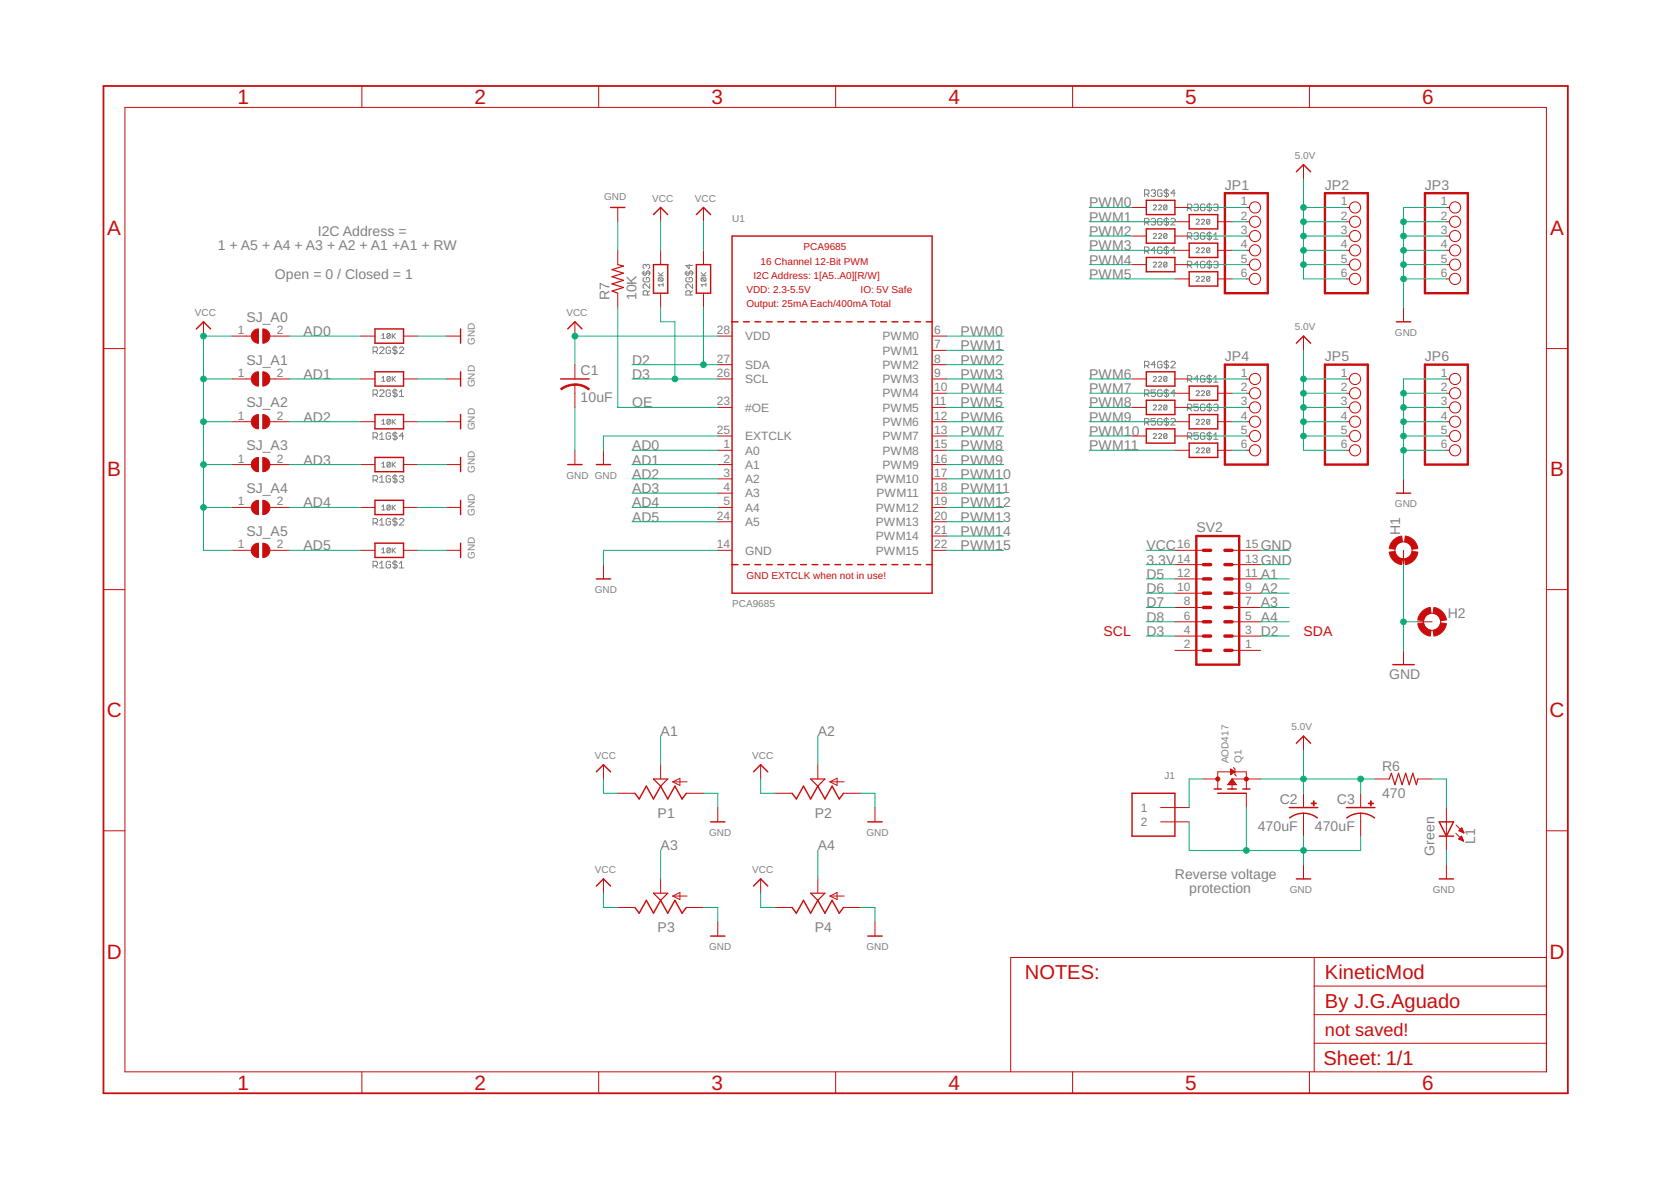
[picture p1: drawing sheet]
<svg xmlns="http://www.w3.org/2000/svg" width="297mm" height="210mm" viewBox="0 0 297 210" stroke-linecap="round" stroke-linejoin="round" font-family="sans-serif">
<g fill="none" stroke="#808080" stroke-width=".18">
<path d="M203.5 34.5h.5l.2-.2v-.4l-.2-.2h-.5v1.2M203.5 39.6h.5l.2-.2v-.4l-.2-.2h-.5v1.2M203.8 39.6l.4 .4M203.8 34.5l.4 .4M204.6 33.9l.2-.2h.4l.2 .2v.2l-.2 .2M204.6 39l.2-.2h.4l.2 .2v.2l-.2 .2M205 36.6l.1-.2h.3l.2 .2v.1l-.6 .6h.6M205 39.4h.2M205 34.3h.2M205.2 39.4l.2 .2-.2 .4h-.4l-.2-.2M205.2 34.3l.2 .2-.2 .4h-.4l-.2-.2M205.9 36.6l.2-.2h.3l.1 .2v.1l-.6 .6h.6"/>
<path d="M206.6 33.9l-.2-.2h-.4l-.2 .2v.8l.2 .2h.4l.2-.2v-.4h-.4M206.6 39l-.2-.2h-.4l-.2 .2v.8l.2 .2h.4l.2-.2v-.4h-.4M207.3 33.5v1.6M207.3 38.6v1.6M207.4 36.6l-.1-.2h-.3l-.1 .2v.5M207.4 36.6v.5l-.1 .2h-.3l-.1-.2M207.4 36.6l-.5 .5M207.7 33.9l-.2-.2h-.3l-.3 .2v.2l.3 .2h.3l.2 .2-.2 .4h-.3l-.3-.2M207.7 39l-.2-.2h-.3l-.3 .2v.2l.3 .2h.3l.2 .2-.2 .4h-.3l-.3-.2M208.1 39l.2-.2h.4l.2 .2v.2l-.8 .8h.8M208.9 34.3h-.8l.6-.6v1.2M211.1 37.1h.5l.3-.2v-.4l-.3-.2h-.5v1.1"/>
<path d="M211.5 37.1l.4 .3M212.2 36.5l.2-.2h.4l.2 .2v.2l-.2 .2M212.6 39.1l.1-.1h.3l.2 .1v.2l-.6 .5h.6M212.6 36.9h.2M212.8 36.9l.2 .2-.2 .3h-.4l-.2-.1M213.6 39.1l.1-.1h.3l.1 .1v.2l-.5 .5h.5M214.2 36.5l-.2-.2h-.4l-.2 .2v.8l.2 .1h.4l.2-.1v-.4h-.4M215 36.1v1.6M215.1 39.1l-.2-.1h-.3l-.1 .1v.6M215.1 39.1v.6l-.2 .1h-.3l-.1-.1M215.1 39.1l-.6 .6M215.3 36.5l-.1-.2h-.4l-.2 .2v.2l.2 .2h.4l.1 .2-.1 .3h-.4l-.2-.1"/>
<path d="M215.8 36.5l.1-.2h.4l.2 .2v.2l-.2 .2M216.1 36.9h.2M216.3 36.9l.2 .2-.2 .3h-.4l-.1-.1M67.9 59.6l.3-.3v.9M69.4 59.4l-.2-.1h-.3l-.1 .1v.6M69.4 59.4v.6l-.2 .2h-.3l-.1-.2M69.4 59.4l-.6 .6M69.7 59.3v.9M69.9 59.7l.4 .5M70.3 59.3l-.6 .6M114.1 48.5h1.6M114.5 48.2l-.2 .1v.4l.2 .2 .4-.2v-.4l.2-.1h.2l.2 .1v.4l-.2 .2"/>
<path d="M114.5 49.3l-.2 .2v.4l.2 .2h.8l.2-.2v-.4l-.2-.2h-.4v.4M114.9 47.2l-.2-.2-.4 .2v.4l.2 .2M114.9 47.2l.2-.2h.2l.2 .2v.4l-.2 .2M114.9 47.2v.2M115.1 52.4v-.5l-.2-.2h-.4l-.2 .2v.5h1.2M115.5 50.5v.8l-.8-.8h-.2l-.2 .2v.4l.2 .2M115.5 51.7l-.4 .3M117 49h.9M117 48.5l.6 .5M117.2 49.4h.5l.2 .1v.3l-.2 .2M117.2 49.4l-.2 .1v.3l.2 .2h.5M117.2 49.4l.5 .6"/>
<path d="M117.9 50.6h-.9l.3 .3M117.9 50.3v.6M117.9 48.5l-.5 .4M121.7 48.5h1.6M122.1 49.3l-.2 .2v.4l.2 .2h.8l.2-.2v-.4l-.2-.2h-.4v.4M122.1 48.2l-.2 .1v.4l.4 .2 .2-.2v-.4l.2-.1h.2l.2 .1v.4l-.2 .2M122.5 47v.8l-.6-.6h1.2M122.7 52.4v-.5l-.2-.2h-.4l-.2 .2v.5h1.2M123.1 50.5v.8l-.8-.8-.4 .2v.4l.2 .2M123.1 51.7l-.4 .3M124.6 49h.9M124.6 48.5l.6 .5"/>
<path d="M124.8 49.4l-.2 .1 .2 .5h.5M124.8 49.4h.5l.2 .1v.3l-.2 .2M124.8 49.4l.5 .6M125.5 50.6h-.9l.3 .3M125.5 50.3v.6M125.5 48.5l-.4 .4M203.5 44.7h.5l.2-.2v-.4l-.2-.2h-.5v1.2M203.8 44.7l.4 .4M205 41.7l.1-.2h.3l.2 .2v.1l-.6 .6h.6M205 46.7l.1-.1h.3l.2 .1v.2l-.6 .6h.6M205.4 44.5h-.8l.6-.6v1.2M205.9 41.7l.2-.2h.3l.1 .2v.1l-.6 .6h.6"/>
<path d="M205.9 46.7l.2-.1h.3l.1 .1v.2l-.6 .6h.6M206.6 44.1l-.2-.2h-.4l-.2 .2v.8l.2 .2h.4l.2-.2v-.4h-.4M207.3 43.7v1.6M207.4 41.7l-.1-.2h-.3l-.1 .2v.5M207.4 46.7l-.1-.1h-.3l-.1 .1v.6M207.4 41.7v.5l-.1 .2h-.3l-.1-.2M207.4 46.7v.6l-.1 .2h-.3l-.1-.2M207.4 46.7l-.5 .6M207.4 41.7l-.5 .5M207.7 44.1l-.2-.2h-.3l-.3 .2v.2l.3 .2h.3l.2 .2-.2 .4h-.3l-.3-.2M208.9 44.5h-.8l.6-.6v1.2M211.1 42.1h.5l.3-.1v-.4l-.3-.2h-.5v1.1"/>
<path d="M211.1 47.2h.5l.3-.2v-.4l-.3-.2h-.5v1.2M211.5 47.2l.4 .4M211.5 42.1l.4 .4M212.2 41.6l.2-.2h.4l.2 .2v.2l-.2 .2M212.6 44.2l.1-.2h.3l.2 .2v.1l-.6 .6h.6M212.6 49.3l.1-.2h.3l.2 .2v.1l-.6 .6h.6M212.6 42h.2M212.8 42l.2 .1-.2 .4h-.4l-.2-.2M213 47h-.8l.6-.6v1.2M213.6 44.2l.1-.2h.3l.1 .2v.1l-.5 .6h.5M213.6 49.3l.1-.2h.3l.1 .2v.1l-.5 .6h.5M214.2 41.6l-.2-.2h-.4l-.2 .2v.7l.2 .2h.4l.2-.2v-.3h-.4"/>
<path d="M214.2 46.6l-.2-.2h-.4l-.2 .2v.8l.2 .2h.4l.2-.2v-.4h-.4M215 41.2v1.5M215 46.2v1.6M215.1 44.2l-.2-.2h-.3l-.1 .2v.6M215.1 49.3l-.2-.2h-.3l-.1 .2v.5M215.1 44.2v.6l-.2 .1h-.3l-.1-.1M215.1 49.3v.5l-.2 .2h-.3l-.1-.2M215.1 49.3l-.6 .5M215.1 44.2l-.6 .6M215.3 41.6l-.1-.2h-.4l-.2 .2v.2l.2 .2h.4l.1 .1-.1 .4h-.4l-.2-.2M215.3 46.6l-.1-.2h-.4l-.2 .2v.2l.2 .2h.4l.1 .2-.1 .4h-.4l-.2-.2M215.8 41.8l.3-.4v1.1"/>
<path d="M215.8 46.6l.1-.2h.4l.2 .2v.2l-.2 .2M215.8 42.5h.7M216.1 47h.2M216.3 47l.2 .2-.2 .4h-.4l-.1-.2M66.3 62.5h.6l.2-.2v-.4l-.2-.2h-.6v1.1M66.3 77.7h.6l.2-.2v-.4l-.2-.2h-.6v1.2M66.3 70.1h.6l.2-.2v-.4l-.2-.2h-.6v1.2M66.7 77.7l.4 .4M66.7 70.1l.4 .4M66.7 62.5l.4 .3M67.5 61.9l.2-.2h.4l.2 .2v.2l-.8 .7h.8M67.5 78.1h.8"/>
<path d="M67.5 69.5l.2-.2h.4l.2 .2v.2l-.8 .8h.8M67.5 77.3l.4-.4v1.2M67.9 67.8h.5M67.9 75.4h.5M67.9 67.2l.3-.3v.9M67.9 74.8l.3-.3v.9M67.9 60.2h.5M69.4 67.1v.5l-.2 .2h-.3l-.1-.2M69.4 67.1l-.2-.2h-.3l-.1 .2v.5M69.4 74.7v.5l-.2 .2h-.3l-.1-.2M69.4 74.7l-.2-.2h-.3l-.1 .2v.5M69.4 74.7l-.6 .5"/>
<path d="M69.4 67.1l-.6 .5M69.4 77.1l-.2-.2h-.3l-.3 .2v.8l.3 .2h.3l.2-.2v-.4h-.4M69.4 69.5l-.2-.2h-.3l-.3 .2v.8l.3 .2h.3l.2-.2v-.4h-.4M69.4 61.9l-.2-.2h-.3l-.3 .2v.8l.3 .1h.3l.2-.1v-.4h-.4M69.7 66.9v.9M69.7 74.5v.9M69.9 75l.4 .4M69.9 67.4l.4 .4M70.2 61.5v1.5M70.2 69.1v1.6M70.2 76.7v1.6M70.3 74.5l-.6 .6"/>
<path d="M70.3 66.9l-.6 .6M70.6 77.1l-.2-.2h-.4l-.2 .2 .2 .4h.4l.2 .2-.2 .4h-.4l-.2-.2M70.6 69.5l-.2-.2h-.4l-.2 .2 .2 .4h.4l.2 .2-.2 .4h-.4l-.2-.2M70.6 61.9l-.2-.2h-.4l-.2 .2 .2 .4h.4l.2 .4-.2 .1h-.4l-.2-.1M71 70.5h.8M71 69.7l.4-.4v1.2M71 61.9l.2-.2h.4l.2 .2v.2l-.8 .7h.8M71.8 77.5h-.8l.6-.6v1.2M203.5 65h.5l.2-.2v-.4l-.2-.2h-.5v1.2M203.5 70.1h.5l.2-.2v-.4l-.2-.2h-.5v1.2M203.5 75.2h.5l.2-.2v-.4l-.2-.2h-.5v1.1M203.8 65l.4 .4"/>
<path d="M203.8 75.2l.4 .3M203.8 70.1l.4 .4M205 77.2l.1-.1h.3l.2 .1v.2l-.6 .5h.6M205 67.1l.1-.2h.3l.2 .2v.1l-.6 .6h.6M205 72.1l.1-.1h.3l.2 .1v.2l-.6 .6h.6M205.4 69.3h-.8v.6l.4-.2h.2l.2 .2v.4l-.2 .2h-.4l-.2-.2M205.4 74.4h-.8v.6l.4-.2h.2l.2 .2v.4l-.2 .1h-.4l-.2-.1M205.4 64.8h-.8l.6-.6v1.2M205.9 77.2l.2-.1h.3l.1 .1v.2l-.6 .5h.6M205.9 67.1l.2-.2h.3l.1 .2v.1l-.6 .6h.6M205.9 72.1l.2-.1h.3l.1 .1v.2l-.6 .6h.6M206.6 74.6l-.2-.2h-.4l-.2 .2v.8l.2 .1h.4l.2-.1v-.4h-.4"/>
<path d="M206.6 64.4l-.2-.2h-.4l-.2 .2v.8l.2 .2h.4l.2-.2v-.4h-.4M206.6 69.5l-.2-.2h-.4l-.2 .2v.8l.2 .2h.4l.2-.2v-.4h-.4M207.3 64v1.6M207.3 69.1v1.6M207.3 74.2v1.5M207.4 77.2l-.5 .6M207.4 67.1v.5l-.1 .2h-.3l-.1-.2M207.4 67.1l-.1-.2h-.3l-.1 .2v.5M207.4 72.1l-.1-.1h-.3l-.1 .1v.6M207.4 77.2l-.1-.1h-.3l-.1 .1v.6M207.4 72.1v.6l-.1 .2h-.3l-.1-.2M207.4 77.2v.6l-.1 .1h-.3l-.1-.1"/>
<path d="M207.4 67.1l-.5 .5M207.4 72.1l-.5 .6M207.7 74.6l-.2-.2h-.3l-.3 .2v.2l.3 .2h.3l.2 .2-.2 .3h-.3l-.3-.1M207.7 64.4l-.2-.2h-.3l-.3 .2 .3 .4h.3l.2 .2-.2 .4h-.3l-.3-.2M207.7 69.5l-.2-.2h-.3l-.3 .2v.2l.3 .2h.3l.2 .2-.2 .4h-.3l-.3-.2M208.1 64.4l.2-.2h.4l.2 .2v.2l-.8 .8h.8M208.1 74.6l.2-.2h.4l.2 .2v.2l-.8 .7h.8M208.9 69.9h-.8l.6-.6v1.2M211.1 67.5h.5l.3-.1v-.4l-.3-.2h-.5v1.1M211.1 72.6h.5l.3-.2v-.4l-.3-.2h-.5v1.2M211.1 77.7h.5l.3-.2v-.4l-.3-.2h-.5v1.2M211.5 67.5l.4 .4"/>
<path d="M211.5 77.7l.4 .4M211.5 72.6l.4 .4M212.6 69.6l.1-.2h.3l.2 .2v.1l-.6 .6h.6M212.6 74.7l.1-.2h.3l.2 .2v.1l-.6 .6h.6M212.6 79.8l.1-.2h.3l.2 .2v.1l-.6 .6h.6M213 76.9h-.8v.6l.4-.2h.2l.2 .2v.4l-.2 .2h-.4l-.2-.2M213 71.8h-.8v.6l.4-.2h.2l.2 .2v.4l-.2 .2h-.4l-.2-.2M213 67.4h-.8l.6-.6v1.1M213.6 69.6l.1-.2h.3l.1 .2v.1l-.5 .6h.5M213.6 74.7l.1-.2h.3l.1 .2v.1l-.5 .6h.5M213.6 79.8l.1-.2h.3l.1 .2v.1l-.5 .6h.5M214.2 67l-.2-.2h-.4l-.2 .2v.7l.2 .2h.4l.2-.2v-.3h-.4"/>
<path d="M214.2 72l-.2-.2h-.4l-.2 .2v.8l.2 .2h.4l.2-.2v-.4h-.4M214.2 77.1l-.2-.2h-.4l-.2 .2v.8l.2 .2h.4l.2-.2v-.4h-.4M215 66.6v1.5M215 71.6v1.6M215 76.7v1.6M215.1 69.6v.6l-.2 .1h-.3l-.1-.1M215.1 69.6l-.2-.2h-.3l-.1 .2v.6M215.1 74.7l-.2-.2h-.3l-.1 .2v.5M215.1 79.8l-.2-.2h-.3l-.1 .2v.5M215.1 74.7v.5l-.2 .2h-.3l-.1-.2M215.1 79.8v.5l-.2 .2h-.3l-.1-.2M215.1 69.6l-.6 .6"/>
<path d="M215.1 79.8l-.6 .5M215.1 74.7l-.6 .5M215.3 67l-.1-.2h-.4l-.2 .2 .2 .4h.4l.1 .1-.1 .4h-.4l-.2-.2M215.3 72l-.1-.2h-.4l-.2 .2v.2l.2 .2h.4l.1 .2-.1 .4h-.4l-.2-.2M215.3 77.1l-.1-.2h-.4l-.2 .2v.2l.2 .2h.4l.1 .2-.1 .4h-.4l-.2-.2M215.8 67.1l.3-.3v1.1M215.8 72l.1-.2h.4l.2 .2-.2 .4M215.8 67.9h.7M215.8 77.3l.3-.4v1.2M215.8 78.1h.7M216.1 72.4h.2M216.3 72.4l.2 .2-.2 .4h-.4l-.1-.2"/>
<path d="M66.3 92.9h.6l.2-.2v-.3l-.2-.2h-.6v1.1M66.3 85.3h.6l.2-.2v-.4l-.2-.2h-.6v1.2M66.7 92.9l.4 .4M66.7 85.3l.4 .4M67.5 84.9l.4-.4v1.2M67.5 92.5l.4-.3v1.1M67.5 93.3h.8M67.5 85.7h.8M67.9 97.7l.3-.3v.9M67.9 82.4l.3-.3v.9M67.9 90l.3-.2v.8M67.9 98.3h.5"/>
<path d="M67.9 90.6h.5M67.9 83h.5M69.4 97.5v.6l-.2 .2h-.3l-.1-.2M69.4 82.3l-.2-.2h-.3l-.1 .2v.6M69.4 89.9l-.2-.1h-.3l-.1 .1v.6M69.4 97.5l-.2-.1h-.3l-.1 .1v.6M69.4 82.3v.6l-.2 .1h-.3l-.1-.1M69.4 89.9v.6l-.2 .1h-.3l-.1-.1M69.4 97.5l-.6 .6M69.4 89.9l-.6 .6M69.4 82.3l-.6 .6M69.4 100l-.2-.2h-.3l-.3 .2v.8l.3 .1h.3l.2-.1v-.4h-.4"/>
<path d="M69.4 84.7l-.2-.2h-.3l-.3 .2v.8l.3 .2h.3l.2-.2v-.4h-.4M69.4 92.4l-.2-.2h-.3l-.3 .2v.7l.3 .2h.3l.2-.2v-.4h-.4M69.7 82.1v.9M69.7 89.8v.8M69.7 97.4v.9M69.9 97.8l.4 .5M69.9 90.2l.4 .4M69.9 82.6l.4 .4M70.2 84.3v1.6M70.2 91.9v1.6M70.2 99.6v1.5M70.3 97.4l-.6 .6"/>
<path d="M70.3 89.8l-.6 .5M70.3 82.1l-.6 .6M70.6 100l-.2-.2h-.4l-.2 .4 .2 .2h.4l.2 .1v.3l-.2 .1h-.4l-.2-.1M70.6 84.7l-.2-.2h-.4l-.2 .2 .2 .4h.4l.2 .2-.2 .4h-.4l-.2-.2M70.6 92.4l-.2-.2h-.4l-.2 .2 .2 .3h.4l.2 .2v.2l-.2 .2h-.4l-.2-.2M71 92.4l.2-.2h.4l.2 .2v.1l-.8 .8h.8M71 84.7l.2-.2h.4l.2 .2v.2l-.2 .2M71.4 85.1h.2M71.6 85.1l.2 .2v.2l-.2 .2h-.4l-.2-.2M66.3 100.5h.6l.2-.1v-.4l-.2-.2h-.6v1.1M66.7 100.5l.4 .4M67.5 100.2l.4-.4v1.1"/>
<path d="M67.5 100.9h.8M71 100.9h.8M71 100.2l.4-.4v1.1"/>
</g>
<g fill="#c90d0c" stroke="#c90d0c" stroke-width=".18">
<path d="M247.5 96.2a2.47 2.47 0 0 1 1.7-.9l.1 1a1.57 1.57 0 0 0-1.3 1.3l-1-.1 .1-.6z" fill-rule="evenodd"/>
<path d="M247 98.1l1-.1a1.51 1.51 0 0 0 1.3 1.3l-.1 1.1a2.52 2.52 0 0 1-2.2-2.3z" fill-rule="evenodd"/>
<path d="M249.7 99.3a1.46 1.46 0 0 0 1.3-1.3l1 .1a2.52 2.52 0 0 1-2.2 2.3z" fill-rule="evenodd"/>
<path d="M249.8 95.3a2.59 2.59 0 0 1 2.2 2.2l-1 .1a1.51 1.51 0 0 0-1.3-1.3z" fill-rule="evenodd"/>
<path d="M254.9 108a2.59 2.59 0 0 1 2.2 2.2l-1 .1a1.57 1.57 0 0 0-1.3-1.3z" fill-rule="evenodd"/>
<path d="M252.6 108.9a2.47 2.47 0 0 1 1.7-.9l.1 1a1.57 1.57 0 0 0-1.4 1.3l-1-.1 .2-.6z" fill-rule="evenodd"/>
<path d="M252 110.8l1-.1a1.57 1.57 0 0 0 1.4 1.3l-.1 1.1a2.59 2.59 0 0 1-2.3-2.3z" fill-rule="evenodd"/>
<path d="M254.8 112a1.57 1.57 0 0 0 1.3-1.3l1 .1a2.59 2.59 0 0 1-2.2 2.3z" fill-rule="evenodd"/>
<path d="M46.7 58.5a1.27 1.27 0 0 1 1.3 1.2 1.27 1.27 0 0 1-1.3 1.3z" fill-rule="evenodd"/>
<path d="M45 58.9a1.09 1.09 0 0 1 1-.4v2.5a1.26 1.26 0 0 1-1.2-.7 1.26 1.26 0 0 1 .2-1.4z" fill-rule="evenodd"/>
<path d="M46.7 66.1a1.27 1.27 0 0 1 1.3 1.3 1.27 1.27 0 0 1-1.3 1.2z" fill-rule="evenodd"/>
<path d="M45 66.5l.5-.4h.5v2.5a1.27 1.27 0 0 1-1.2-.7 1.27 1.27 0 0 1 .2-1.4z" fill-rule="evenodd"/>
<path d="M46.7 73.7a1.27 1.27 0 0 1 1.3 1.3 1.27 1.27 0 0 1-1.3 1.2z" fill-rule="evenodd"/>
<path d="M45 74.1l.5-.3 .5-.1v2.5a1.26 1.26 0 0 1-1.2-.7 1.26 1.26 0 0 1 .2-1.4z" fill-rule="evenodd"/>
<path d="M46.7 81.3a1.27 1.27 0 0 1 1.3 1.3 1.27 1.27 0 0 1-1.3 1.2z" fill-rule="evenodd"/>
<path d="M45 81.7l.5-.3 .5-.1v2.5a1.26 1.26 0 0 1-1.2-.7 1.26 1.26 0 0 1 .2-1.4z" fill-rule="evenodd"/>
<path d="M46.7 88.9a1.27 1.27 0 0 1 1.3 1.3 1.27 1.27 0 0 1-1.3 1.3z" fill-rule="evenodd"/>
<path d="M45 89.3l.5-.3 .5-.1v2.6a1.26 1.26 0 0 1-1.2-.8 1.26 1.26 0 0 1 .2-1.4z" fill-rule="evenodd"/>
<path d="M46.7 96.5a1.27 1.27 0 0 1 1.3 1.3 1.27 1.27 0 0 1-1.3 1.3z" fill-rule="evenodd"/>
<path d="M45 97l.5-.4 .5-.1v2.6a1.26 1.26 0 0 1-1.2-.8 1.26 1.26 0 0 1 .2-1.3z" fill-rule="evenodd"/>
<path d="M102.2 68.2h.3a4.1 4.1 0 0 1 2.3 .9l-.2 .2a3.8 3.8 0 0 0-2.4-.8z" fill-rule="evenodd"/>
<path d="M99.7 69.1l.7-.5 1-.3 .8-.1v.3a3.9 3.9 0 0 0-2.4 .8z" fill-rule="evenodd"/>
<circle cx="221.6" cy="138.5" r=".36"/>
<circle cx="216.5" cy="138.5" r=".36"/>
</g>
<g fill="none" stroke="#c90d0c" stroke-width=".18">
<path d="M22.2 19.1h252.7v171.4h-252.7zM64.3 15.3v3.8M106.4 15.3v3.8M148.5 15.3v3.8M190.7 15.3v3.8M232.8 15.3v3.8M109.8 36.9v2.5M117.4 36.9v2.5M125.1 36.9v2.5M201.2 36.9h2.6M208.9 39.4h2.5M208.9 36.9h2.5"/>
<path d="M216.5 39.4h2.5M221.6 39.4h.5M221.6 36.9h.5M231.7 29.3v2.5M239.3 39.4h.6M239.3 36.9h.6M257.1 39.4h.6M257.1 36.9h.6M36.2 57.2v2.5M41.3 59.7h3.4M48 59.7h3.4M64.1 59.7h2.6"/>
<path d="M71.7 59.7h2.6M79.3 59.7h2.6M102.2 57.2v2.5M109.8 44.5v2.5M109.8 52.1v2.6M117.4 44.5v2.5M117.4 52.1v2.6M125.1 44.5v2.5M125.1 52.1v2.6M127.6 59.7h2.5M165.7 59.7h2.5M201.2 47h2.6"/>
<path d="M201.2 42h2.6M208.9 49.6h2.5M208.9 47h2.5M208.9 44.5h2.5M208.9 42h2.5M216.5 49.6h2.5M216.5 44.5h2.5M221.6 49.6h.5M221.6 47h.5M221.6 44.5h.5M221.6 42h.5M231.7 59.7v2.6"/>
<path d="M239.3 49.6h.6M239.3 47h.6M239.3 44.5h.6M239.3 42h.6M249.5 54.7v2.5M257.1 49.6h.6M257.1 47h.6M257.1 44.5h.6M257.1 42h.6M18.4 62h3.8M41.3 67.4h3.4M41.3 75h3.4"/>
<path d="M48 67.4h3.4M48 75h3.4M64.1 67.4h2.6M64.1 75h2.6M71.7 67.4h2.6M71.7 75h2.6M79.3 67.4h2.6M79.3 75h2.6M102.2 64.8v2.6M102.2 68.4v4M127.6 64.8h2.5M127.6 67.4h2.5"/>
<path d="M127.6 72.4h2.5M127.6 77.5h2.5M165.7 62.3h2.5M165.7 64.8h2.5M165.7 67.4h2.5M165.7 69.9h2.5M165.7 72.4h2.5M165.7 75h2.5M165.7 77.5h2.5M201.2 67.4h2.6M201.2 72.4h2.6M201.2 77.5h2.6"/>
<path d="M208.9 67.4h2.5M208.9 69.9h2.5M208.9 72.4h2.5M208.9 75h2.5M208.9 77.5h2.5M216.5 69.9h2.5M216.5 75h2.5M221.6 67.4h.5M221.6 69.9h.5M221.6 72.4h.5M221.6 75h.5M221.6 77.5h.5"/>
<path d="M239.3 67.4h.6M239.3 69.9h.6M239.3 72.4h.6M239.3 75h.6M239.3 77.5h.6M257.1 67.4h.6M257.1 69.9h.6M257.1 72.4h.6M257.1 75h.6M257.1 77.5h.6M274.9 62h3.8M41.3 97.8h3.4"/>
<path d="M41.3 82.6h3.4M41.3 90.2h3.4M48 97.8h3.4M48 82.6h3.4M48 90.2h3.4M64.1 97.8h2.6M64.1 82.6h2.6M64.1 90.2h2.6M71.7 97.8h2.6M71.7 82.6h2.6M71.7 90.2h2.6M79.3 97.8h2.6"/>
<path d="M79.3 82.6h2.6M79.3 90.2h2.6M102.2 80v2.6M107.3 80v2.6M127.6 97.8h2.5M127.6 80h2.5M127.6 82.6h2.5M127.6 85.1h2.5M127.6 87.7h2.5M127.6 90.2h2.5M127.6 92.7h2.5M165.7 97.8h2.5"/>
<path d="M165.7 80h2.5M165.7 82.6h2.5M165.7 85.1h2.5M165.7 87.7h2.5M165.7 90.2h2.5M165.7 92.7h2.5M165.7 95.3h2.5M208.9 97.8h5M208.9 80h2.5M216.5 80h2.5M219 97.8h5.1M221.6 80h.5"/>
<path d="M239.3 80h.6M249.5 85.1v2.6M249.5 97.8v2.6M257.1 80h.6M18.4 104.8h3.8M107.3 100.4v2.5M208.9 110.5h5M208.9 115.6h5M208.9 113.1h5M208.9 108h5M208.9 105.4h5M208.9 102.9h5"/>
<path d="M208.9 100.4h5M219 110.5h5.1M219 115.6h5.1M219 113.1h5.1M219 108h5.1M219 105.4h5.1M219 102.9h5.1M219 100.4h5.1M249.5 115.6v2.5M252 110.5h2.6M274.9 104.8h3.8M107.3 135.9v2.6"/>
<path d="M117.4 135.9v2.6M119.6 139h2.5M119.6 139l1.3-.7v1.3zM135.2 135.9v2.6M145.4 135.9v2.6M147.5 139h2.6M147.5 139l1.3-.7v1.3zM213.9 138.5h2.6M218.3 139.4h1.5M218.4 139.3h1.3M218.5 139.2h1.1M218.5 139.1h1"/>
<path d="M218.6 139h.8M218.7 138.8h.6M218.8 136.7l.7 .5-.7 .5zM218.8 137.6h.1M218.8 137.5h.2M218.8 137.4h.4M218.8 137.3h.6M218.8 137.1h.7M218.8 137h.5M218.8 136.9h.3M218.8 136.8h.1M218.8 138.7h.4"/>
<path d="M218.9 138.6h.2M219 138.5v1.7M219 138.5h5.1M219 138.5l.8 1h-1.6zM219 138.5h.1M219.3 136.4l.2 .3v1l.3 .2M231.7 130.8v2.6M244.4 138.5h2.6M252 138.5h2.6M18.4 147.7h3.8M107.3 156.2v2.5M109.8 141h3.1"/>
<path d="M117.4 156.2v2.5M119.6 159.3l1.3-.7v1.3zM119.6 159.3h2.5M122 141h3.1M127.6 143.5v2.6M135.2 156.2v2.5M137.8 141h3M145.4 156.2v2.5M147.5 159.3l1.3-.7v1.3zM147.5 159.3h2.6M149.9 141h3.1M155.5 143.5v2.6"/>
<path d="M206.3 143.5h5.1M206.3 146.1h5.1M216.5 140.2v-3h5.1v3M221.6 141v2.5M231.7 141v2.5M231.7 144.5v4.1M231.7 153.7v2.5M241.9 141v2.5M241.9 144.5v4.1M257.1 143.5v7.7M257.1 153.7v2.5M258.8 148.1l1.4 1.4"/>
<path d="M258.8 146.6l1.4 1.4M259.3 149.1l.5-.5 .4 .9zM259.3 149.1h.7M259.4 147.6h.7M259.4 148.9h.5M259.5 149.2h.6M259.5 147.5h.5M259.6 148.8h.3M259.6 147.7h.5M259.6 147.4h.3M259.7 148.7h.1M259.7 147.3h.2"/>
<path d="M259.8 149.3h.3M259.8 147.2l-.5 .5 .9 .3M259.8 147.2l.4 .8M259.8 147.2h.1M259.9 147.9h.3M260 149.4h.1M260.1 148h.1M274.9 147.7h3.8M109.8 161.3h3.1M122 161.3h3.1M127.6 163.8v2.6M137.8 161.3h3"/>
<path d="M149.9 161.3h3.1M155.5 163.8v2.6M233.6 170.2v20.3M233.6 175.3h41.3M274.9 170.2h-95.2v20.3M64.3 190.5v3.8M106.4 190.5v3.8M148.5 190.5v3.8M190.7 190.5v3.8M232.8 190.5v3.8M233.6 185.4h41.3M233.6 180.3h41.3"/>
<circle cx="223.1" cy="36.9" r=".99"/>
<circle cx="223.1" cy="39.4" r=".99"/>
<circle cx="240.9" cy="36.9" r=".99"/>
<circle cx="240.9" cy="39.4" r=".99"/>
<circle cx="258.7" cy="36.9" r=".99"/>
<circle cx="258.7" cy="39.4" r=".99"/>
<circle cx="223.1" cy="42" r=".99"/>
<circle cx="223.1" cy="49.6" r=".99"/>
<circle cx="223.1" cy="47" r=".99"/>
<circle cx="223.1" cy="44.5" r=".99"/>
<circle cx="240.9" cy="42" r=".99"/>
<circle cx="240.9" cy="44.5" r=".99"/>
<circle cx="240.9" cy="47" r=".99"/>
<circle cx="240.9" cy="49.6" r=".99"/>
<circle cx="258.7" cy="42" r=".99"/>
<circle cx="258.7" cy="47" r=".99"/>
<circle cx="258.7" cy="44.5" r=".99"/>
<circle cx="258.7" cy="49.6" r=".99"/>
<circle cx="223.1" cy="67.4" r=".99"/>
<circle cx="223.1" cy="69.9" r=".99"/>
<circle cx="223.1" cy="77.5" r=".99"/>
<circle cx="223.1" cy="75" r=".99"/>
<circle cx="223.1" cy="72.4" r=".99"/>
<circle cx="240.9" cy="67.4" r=".99"/>
<circle cx="240.9" cy="69.9" r=".99"/>
<circle cx="240.9" cy="72.4" r=".99"/>
<circle cx="240.9" cy="75" r=".99"/>
<circle cx="240.9" cy="77.5" r=".99"/>
<circle cx="258.7" cy="77.5" r=".99"/>
<circle cx="258.7" cy="75" r=".99"/>
<circle cx="258.7" cy="72.4" r=".99"/>
<circle cx="258.7" cy="69.9" r=".99"/>
<circle cx="258.7" cy="67.4" r=".99"/>
<circle cx="223.1" cy="80" r=".99"/>
<circle cx="240.9" cy="80" r=".99"/>
<circle cx="249.5" cy="97.8" r="1.52"/>
<circle cx="258.7" cy="80" r=".99"/>
<circle cx="254.6" cy="110.5" r="1.52"/>
</g>
<g fill="none" stroke="#c90d0c" stroke-width=".25">
<path d="M108.5 36.9h2.6M116.2 38.1l1.2-1.2 1.3 1.2M123.8 38.1l1.3-1.2 1.2 1.2M203.8 35.6h5.1v2.5h-5.1zM211.4 38.1h5.1v2.6h-5.1zM230.4 30.5l1.3-1.2 1.3 1.2M34.9 58.5l1.3-1.3 1.2 1.3M66.7 58.5h5v2.5h-5zM81.9 58.5v2.5M100.9 58.5l1.3-1.3 1.3 1.3M116.2 47h2.5v5.1h-2.5zM123.8 47h2.5v5.1h-2.5z"/>
<path d="M130.1 57.2h1.1M130.1 42h35.6v63.4h-35.6zM132.2 57.2h1M134.2 57.2h1M136.2 57.2h1.1M138.3 57.2h1M140.3 57.2h1M142.3 57.2h1M144.4 57.2h1M146.4 57.2h1M148.4 57.2h1M150.4 57.2h1.1"/>
<path d="M152.5 57.2h1M154.5 57.2h1M156.5 57.2h1.1M158.6 57.2h1M160.6 57.2h1M162.6 57.2h1.1M164.7 57.2h1M203.8 40.7h5.1v2.5h-5.1zM203.8 45.8h5.1v2.5h-5.1zM211.4 43.2h5.1v2.6h-5.1zM211.4 48.3h5.1v2.5h-5.1zM248.2 57.2h2.6"/>
<path d="M66.7 66.1h5v2.5h-5zM66.7 73.7h5v2.5h-5zM81.9 66.1v2.5M81.9 73.7v2.5M99.7 67.4h5M203.8 66.1h5.1v2.5h-5.1zM203.8 71.1h5.1v2.6h-5.1zM203.8 76.2h5.1v2.6h-5.1zM211.4 68.6h5.1v2.5h-5.1zM211.4 73.7h5.1v2.5h-5.1zM211.4 78.8h5.1v2.5h-5.1zM230.4 61l1.3-1.3 1.3 1.3"/>
<path d="M66.7 81.3h5v2.5h-5zM66.7 96.5h5v2.6h-5zM66.7 88.9h5v2.6h-5zM81.9 81.3v2.5M81.9 88.9v2.6M81.9 96.5v2.6M100.9 82.6h2.6M106 82.6h2.5M248.2 87.7h2.6M106 102.9h2.5M130.1 100.4h1.1M132.2 100.4h1"/>
<path d="M134.2 100.4h1M136.2 100.4h1.1M138.3 100.4h1M140.3 100.4h1M142.3 100.4h1M144.4 100.4h1M146.4 100.4h1M148.4 100.4h1M150.4 100.4h1.1M152.5 100.4h1M154.5 100.4h1M156.5 100.4h1.1"/>
<path d="M158.6 100.4h1M160.6 100.4h1M162.6 100.4h1.1M164.7 100.4h1M247.6 118.1h3.8M106 137.2l1.3-1.3 1.2 1.3M133.9 137.2l1.3-1.3 1.3 1.3M230.4 132.1l1.3-1.3 1.3 1.3M106 157.5l1.3-1.3 1.2 1.3M112.9 141l.7 1 1.3-2.3 1.3 2.3 1.2-2.3 1.3 2.3 1.3-2.3 1.2 2.3 .8-1M126.3 146.1h2.6M133.9 157.5l1.3-1.3 1.3 1.3"/>
<path d="M140.8 141l.8 1 1.2-2.3 1.3 2.3 1.3-2.3 1.2 2.3 1.3-2.3 1.3 2.3 .7-1M154.3 146.1h2.5M201.2 141h7.7v7.6h-7.7zM215.8 140.2h1.3M216.5 141h5.1M218.2 140.2h1.6M220.9 140.2h1.3M229.2 143.5h5.1M230.4 156.2h2.6M231.7 144.5a4.2 4.2 0 0 0-2.5 .9M231.7 144.5a3.9 3.9 0 0 1 2.5 .9M239.3 143.5h5.1"/>
<path d="M241.9 144.5a4.2 4.2 0 0 0-2.5 .9M241.9 144.5a3.9 3.9 0 0 1 2.4 .9M255.8 148.6h2.6M255.8 156.2h2.6M255.8 146.1h2.6l-1.3 2.5zM112.9 161.3l.7 1 1.3-2.3 1.3 2.3 1.2-2.3 1.3 2.3 1.3-2.3 1.2 2.3 .8-1M126.3 166.4h2.6M140.8 161.3l.8 1 1.2-2.3 1.3 2.3 1.3-2.3 1.2 2.3 1.3-2.3 1.3 2.3 .7-1M154.3 166.4h2.5"/>
</g>
<path d="M217.7 34.3h7.7v17.8h-7.7zM235.5 34.3h7.6v17.8h-7.6zM253.3 34.3h7.6v17.8h-7.6zM217.7 64.8h7.7v17.8h-7.7zM235.5 64.8h7.6v17.8h-7.6zM253.3 64.8h7.6v17.8h-7.6zM212.7 95.3h7.6v22.8h-7.6z" fill="none" stroke="#c90d0c" stroke-width=".42"/>
<g fill="none" stroke="#c90d0c" stroke-width=".61">
<path d="M213.9 97.8h1.3M217.7 97.8h1.3M213.9 110.5h1.3M213.9 113.1h1.3M213.9 115.6h1.3M213.9 105.4h1.3M213.9 108h1.3M213.9 100.4h1.3M213.9 102.9h1.3M217.7 110.5h1.3M217.7 113.1h1.3M217.7 115.6h1.3"/>
<path d="M217.7 105.4h1.3M217.7 108h1.3M217.7 100.4h1.3M217.7 102.9h1.3"/>
</g>
<path d="M109.8 47l1 .3-2 .6 2 .7-2 .6 2 .6-2 .7 2 .6-2 .6 1 .4M116.2 138.5h2.5l-1.3 1.2zM144.1 138.5h2.5l-1.2 1.2zM247 138.5l.3-1.1 .7 2.1 .6-2.1 .6 2.1 .7-2.1 .6 2.1 .6-2.1 .7 2.1 .2-1M116.2 158.7h2.5l-1.3 1.3zM144.1 158.7h2.5l-1.2 1.3z" fill="none" stroke="#c90d0c" stroke-width=".21"/>
<g fill="#c90d0c" stroke="#c90d0c" stroke-width=".18">
<path d="M233.1 142.7h.9v.2h-.9z"/>
<path d="M233.5 142.3h.1v.9h-.1z"/>
<path d="M243.2 142.7h.9v.2h-.9z"/>
<path d="M243.6 142.3h.2v.9h-.2z"/>
</g>
<path d="M18.4 15.3h260.3v179h-260.3z" fill="none" stroke="#c90d0c" stroke-width=".32"/>
<g fill="none" stroke="#0dab76" stroke-width=".18">
<path d="M109.8 39.4v5.1M117.4 39.4v5.1M125.1 39.4v5.1M193.6 36.9h7.6M193.6 39.4h15.3M211.4 36.9h10.2M219 39.4h2.6M231.7 31.8v17.8h7.6M231.7 36.9h7.6M231.7 39.4h7.6M249.5 39.4h7.6M257.1 36.9h-7.6v17.8"/>
<path d="M41.3 59.7h-5.1v38.1h5.1M51.4 59.7h12.7M74.3 59.7h5M109.8 54.7v17.7h17.8M117.4 54.7v2.5h2.6v10.2M125.1 54.7v10.1M127.6 59.7h-25.4v5.1M168.2 59.7h10.2M193.6 42h7.6M193.6 44.5h15.3M193.6 47h7.6M193.6 49.6h15.3"/>
<path d="M211.4 42h10.2M211.4 47h10.2M219 44.5h2.6M219 49.6h2.6M231.7 42h7.6M231.7 44.5h7.6M231.7 47h7.6M249.5 42h7.6M249.5 44.5h7.6M249.5 47h7.6M249.5 49.6h7.6M36.2 67.4h5.1"/>
<path d="M36.2 75h5.1M51.4 67.4h12.7M51.4 75h12.7M74.3 67.4h5M74.3 75h5M102.2 72.4v7.6M112.4 67.4h15.2M112.4 64.8h15.2M127.6 77.5h-20.3v2.5M168.2 67.4h10.2M168.2 69.9h10.2M168.2 72.4h10.2"/>
<path d="M168.2 75h10.2M168.2 77.5h10.2M168.2 64.8h10.2M168.2 62.3h10.2M193.6 67.4h7.6M193.6 69.9h15.3M193.6 72.4h7.6M193.6 75h15.3M193.6 77.5h7.6M211.4 67.4h10.2M211.4 72.4h10.2M211.4 77.5h10.2"/>
<path d="M219 69.9h2.6M219 75h2.6M231.7 67.4h7.6M231.7 69.9h7.6M231.7 72.4h7.6M231.7 75h7.6M231.7 77.5h7.6M231.7 62.3v17.7h7.6M249.5 69.9h7.6M249.5 72.4h7.6M249.5 75h7.6M249.5 77.5h7.6"/>
<path d="M257.1 67.4h-7.6v17.7M36.2 90.2h5.1M36.2 82.6h5.1M51.4 97.8h12.7M51.4 90.2h12.7M51.4 82.6h12.7M74.3 97.8h5M74.3 90.2h5M74.3 82.6h5M112.4 80h15.2M112.4 90.2h15.2M112.4 82.6h15.2"/>
<path d="M112.4 85.1h15.2M112.4 87.7h15.2M112.4 92.7h15.2M127.6 97.8h-20.3v2.6M168.2 97.8h10.2M168.2 80h10.2M168.2 90.2h10.2M168.2 82.6h10.2M168.2 85.1h10.2M168.2 87.7h10.2M168.2 92.7h10.2M168.2 95.3h10.2"/>
<path d="M193.6 80h15.3M203.8 97.8h5.1M219 80h2.6M224.1 97.8h5.1M249.5 80h7.6M203.8 110.5h5.1M203.8 100.4h5.1M203.8 113.1h5.1M203.8 102.9h5.1M203.8 105.4h5.1M203.8 108h5.1M224.1 110.5h5.1"/>
<path d="M224.1 100.4h5.1M224.1 113.1h5.1M224.1 102.9h5.1M224.1 105.4h5.1M224.1 108h5.1M249.5 100.4v15.2M249.5 110.5h2.5M107.3 138.5v2.5h2.5M117.4 130.8v5.1M135.2 138.5v2.5h2.6M145.4 130.8v5.1M213.9 138.5h-2.5v5"/>
<path d="M224.1 138.5h20.3M231.7 133.4v7.6M241.9 138.5v2.5M254.6 138.5h2.5v5M107.3 158.7v2.6h2.5M117.4 151.2v5M125.1 141h2.5v2.5M135.2 158.7v2.6h2.6M145.4 151.2v5M153 141h2.5v2.5M211.4 146.1v5.1h30.5v-2.6M221.6 143.5v7.7"/>
<path d="M231.7 148.6v5.1M257.1 151.2v2.5M125.1 161.3h2.5v2.5M153 161.3h2.5v2.5"/>
</g>
<g fill="#0dab76" stroke="#0dab76" stroke-width=".18">
<circle cx="249.5" cy="110.5" r=".51"/>
<circle cx="249.5" cy="80" r=".51"/>
<circle cx="249.5" cy="77.5" r=".51"/>
<circle cx="249.5" cy="75" r=".51"/>
<circle cx="249.5" cy="72.4" r=".51"/>
<circle cx="249.5" cy="69.9" r=".51"/>
<circle cx="231.7" cy="151.2" r=".51"/>
<circle cx="221.6" cy="151.2" r=".51"/>
<circle cx="249.5" cy="49.6" r=".51"/>
<circle cx="249.5" cy="47" r=".51"/>
<circle cx="249.5" cy="44.5" r=".51"/>
<circle cx="249.5" cy="42" r=".51"/>
<circle cx="249.5" cy="39.4" r=".51"/>
<circle cx="102.2" cy="59.7" r=".51"/>
<circle cx="36.2" cy="59.7" r=".51"/>
<circle cx="36.2" cy="67.4" r=".51"/>
<circle cx="36.2" cy="75" r=".51"/>
<circle cx="36.2" cy="82.6" r=".51"/>
<circle cx="36.2" cy="90.2" r=".51"/>
<circle cx="125.1" cy="64.8" r=".51"/>
<circle cx="120" cy="67.4" r=".51"/>
<circle cx="231.7" cy="67.4" r=".51"/>
<circle cx="231.7" cy="69.9" r=".51"/>
<circle cx="231.7" cy="72.4" r=".51"/>
<circle cx="231.7" cy="75" r=".51"/>
<circle cx="231.7" cy="77.5" r=".51"/>
<circle cx="231.7" cy="138.5" r=".51"/>
<circle cx="241.9" cy="138.5" r=".51"/>
<circle cx="231.7" cy="36.9" r=".51"/>
<circle cx="231.7" cy="39.4" r=".51"/>
<circle cx="231.7" cy="42" r=".51"/>
<circle cx="231.7" cy="44.5" r=".51"/>
<circle cx="231.7" cy="47" r=".51"/>
</g>
<g font-size="3.7" fill="#c90d0c">
<text x="42.2" y="18.5">1</text>
<text x="84.4" y="18.5">2</text>
<text x="126.5" y="18.5">3</text>
<text x="168.6" y="18.5">4</text>
<text x="210.7" y="18.5">5</text>
<text x="252.8" y="18.5">6</text>
<text x="19.1" y="41.8">A</text>
<text x="275.6" y="41.8">A</text>
<text x="19.1" y="84.7">B</text>
<text x="275.6" y="84.7">B</text>
<text x="19" y="127.5">C</text>
<text x="275.5" y="127.5">C</text>
<text x="19" y="170.4">D</text>
<text x="275.5" y="170.4">D</text>
<text x="42.2" y="193.7">1</text>
<text x="84.4" y="193.7">2</text>
<text x="126.5" y="193.7">3</text>
<text x="168.6" y="193.7">4</text>
<text x="210.7" y="193.7">5</text>
<text x="252.8" y="193.7">6</text>
</g>
<g font-size="3.6" fill="#c90d0c">
<text x="182.2" y="174">NOTES:</text>
<text x="235.5" y="174">KineticMod</text>
<text x="235.5" y="179.1">By J.G.Aguado</text>
<text x="235.3" y="189.4">Sheet: 1/1</text>
</g>
<text font-size="3.2" fill="#c90d0c" x="235.5" y="184.2">not saved!</text>
<g font-size="2.5" fill="#808080">
<text x="217.7" y="33.7">JP1</text>
<text x="235.5" y="33.7">JP2</text>
<text x="253.3" y="33.7">JP3</text>
<text x="56.5" y="41.9">I2C Address =</text>
<text x="193.6" y="36.9">PWM0</text>
<text x="193.6" y="39.4">PWM1</text>
<text x="193.6" y="41.9">PWM2</text>
<text x="38.7" y="44.5">1 + A5 + A4 + A3 + A2 + A1 +A1 + RW</text>
<text x="193.6" y="44.5">PWM3</text>
<text x="193.6" y="47">PWM4</text>
<text x="48.9" y="49.6">Open = 0 / Closed = 1</text>
<text x="108.3" y="53.4" transform="rotate(-90 108.3 53.4)">R7</text>
<text x="113.1" y="53.4" transform="rotate(-90 113.1 53.4)">10K</text>
<text x="193.6" y="49.6">PWM5</text>
<text x="43.8" y="57.2">SJ_A0</text>
<text x="53.9" y="59.7">AD0</text>
<text x="170.8" y="59.7">PWM0</text>
<text x="43.8" y="64.8">SJ_A1</text>
<text x="112.4" y="64.8">D2</text>
<text x="170.8" y="62.3">PWM1</text>
<text x="170.8" y="64.8">PWM2</text>
<text x="217.7" y="64.2">JP4</text>
<text x="235.5" y="64.2">JP5</text>
<text x="253.3" y="64.2">JP6</text>
<text x="53.9" y="67.3">AD1</text>
<text x="103.2" y="71.5">10uF</text>
<text x="103.2" y="66.7">C1</text>
<text x="112.4" y="67.3">D3</text>
<text x="170.8" y="67.3">PWM3</text>
<text x="170.8" y="69.9">PWM4</text>
<text x="193.6" y="67.3">PWM6</text>
<text x="193.6" y="69.9">PWM7</text>
<text x="43.8" y="72.4">SJ_A2</text>
<text x="53.9" y="75">AD2</text>
<text x="112.4" y="72.4">OE</text>
<text x="170.8" y="72.4">PWM5</text>
<text x="170.8" y="75">PWM6</text>
<text x="170.8" y="77.5">PWM7</text>
<text x="193.6" y="72.4">PWM8</text>
<text x="193.6" y="75">PWM9</text>
<text x="193.6" y="77.5">PWM10</text>
<text x="43.8" y="80">SJ_A3</text>
<text x="53.9" y="82.6">AD3</text>
<text x="112.4" y="80">AD0</text>
<text x="112.4" y="82.6">AD1</text>
<text x="170.8" y="80">PWM8</text>
<text x="170.8" y="82.6">PWM9</text>
<text x="193.6" y="80">PWM11</text>
<text x="43.8" y="87.7">SJ_A4</text>
<text x="112.4" y="85.1">AD2</text>
<text x="112.4" y="87.7">AD3</text>
<text x="170.8" y="85.1">PWM10</text>
<text x="170.8" y="87.7">PWM11</text>
<text x="43.8" y="95.3">SJ_A5</text>
<text x="53.9" y="90.2">AD4</text>
<text x="112.4" y="90.2">AD4</text>
<text x="112.4" y="92.7">AD5</text>
<text x="170.8" y="90.2">PWM12</text>
<text x="170.8" y="92.7">PWM13</text>
<text x="170.8" y="95.3">PWM14</text>
<text x="212.7" y="94.5">SV2</text>
<text x="248.9" y="95" transform="rotate(-90 248.9 95)">H1</text>
<text x="53.9" y="97.8">AD5</text>
<text x="170.8" y="97.8">PWM15</text>
<text x="203.8" y="97.8">VCC</text>
<text x="203.8" y="100.4">3.3V</text>
<text x="224.1" y="100.4">GND</text>
<text x="224.1" y="97.8">GND</text>
<text x="203.8" y="102.9">D5</text>
<text x="203.8" y="105.4">D6</text>
<text x="203.8" y="108">D7</text>
<text x="224.1" y="102.9">A1</text>
<text x="224.1" y="105.4">A2</text>
<text x="224.1" y="108">A3</text>
<text x="203.8" y="113.1">D3</text>
<text x="203.8" y="110.5">D8</text>
<text x="224.1" y="113.1">D2</text>
<text x="224.1" y="110.5">A4</text>
<text x="257.4" y="109.9">H2</text>
<text x="247" y="120.7">GND</text>
<text x="117.4" y="130.8">A1</text>
<text x="145.4" y="130.8">A2</text>
<text x="245.7" y="136.9">R6</text>
<text x="227.5" y="142.9">C2</text>
<text x="237.7" y="142.9">C3</text>
<text x="245.7" y="141.7">470</text>
<text x="116.9" y="145.3">P1</text>
<text x="144.8" y="145.3">P2</text>
<text x="223.6" y="147.7">470uF</text>
<text x="233.7" y="147.7">470uF</text>
<text x="262.3" y="150" transform="rotate(-90 262.3 150)">L1</text>
<text x="117.4" y="151.1">A3</text>
<text x="145.4" y="151.1">A4</text>
<text x="255" y="152.1" transform="rotate(-90 255 152.1)">Green</text>
<text x="208.9" y="156.2">Reverse voltage</text>
<text x="211.4" y="158.8">protection</text>
<text x="116.9" y="165.6">P3</text>
<text x="144.8" y="165.6">P4</text>
</g>
<g font-size="2.5" fill="#c90d0c">
<text x="196.2" y="113.1">SCL</text>
<text x="231.7" y="113.1">SDA</text>
</g>
<g font-size="2.1" fill="#808080">
<text x="220.6" y="36.5">1</text>
<text x="220.6" y="39.1">2</text>
<text x="220.6" y="41.6">3</text>
<text x="238.4" y="36.5">1</text>
<text x="238.4" y="39.1">2</text>
<text x="238.4" y="41.6">3</text>
<text x="256.1" y="36.5">1</text>
<text x="256.1" y="39.1">2</text>
<text x="256.1" y="41.6">3</text>
<text x="220.6" y="44.1">4</text>
<text x="220.6" y="46.7">5</text>
<text x="238.4" y="44.1">4</text>
<text x="238.4" y="46.7">5</text>
<text x="256.1" y="44.1">4</text>
<text x="256.1" y="46.7">5</text>
<text x="220.6" y="49.2">6</text>
<text x="238.4" y="49.2">6</text>
<text x="256.1" y="49.2">6</text>
<text x="42.2" y="59.4">1</text>
<text x="49.2" y="59.4">2</text>
<text x="127.4" y="59.4">28</text>
<text x="166" y="59.4">6</text>
<text x="127.4" y="64.4">27</text>
<text x="132.5" y="65.6">SDA</text>
<text x="132.5" y="60.5">VDD</text>
<text x="156.9" y="60.5">PWM0</text>
<text x="156.9" y="63">PWM1</text>
<text x="156.9" y="65.6">PWM2</text>
<text x="166" y="61.9">7</text>
<text x="166" y="64.4">8</text>
<text x="42.2" y="67">1</text>
<text x="49.2" y="67">2</text>
<text x="127.4" y="67">26</text>
<text x="132.5" y="68.1">SCL</text>
<text x="156.9" y="68.1">PWM3</text>
<text x="156.9" y="70.6">PWM4</text>
<text x="166" y="67">9</text>
<text x="166" y="69.5">10</text>
<text x="220.6" y="67">1</text>
<text x="220.6" y="69.5">2</text>
<text x="238.4" y="67">1</text>
<text x="238.4" y="69.5">2</text>
<text x="256.1" y="67">1</text>
<text x="256.1" y="69.5">2</text>
<text x="42.2" y="74.6">1</text>
<text x="49.2" y="74.6">2</text>
<text x="127.4" y="72.1">23</text>
<text x="127.4" y="77.1">25</text>
<text x="132.5" y="73.2">#OE</text>
<text x="156.9" y="73.2">PWM5</text>
<text x="156.9" y="75.7">PWM6</text>
<text x="166" y="72.1">11</text>
<text x="166" y="74.6">12</text>
<text x="166" y="77.1">13</text>
<text x="220.6" y="72.1">3</text>
<text x="220.6" y="74.6">4</text>
<text x="220.6" y="77.1">5</text>
<text x="238.4" y="72.1">3</text>
<text x="238.4" y="74.6">4</text>
<text x="238.4" y="77.1">5</text>
<text x="256.1" y="72.1">3</text>
<text x="256.1" y="74.6">4</text>
<text x="256.1" y="77.1">5</text>
<text x="42.2" y="82.2">1</text>
<text x="49.2" y="82.2">2</text>
<text x="128.6" y="79.7">1</text>
<text x="128.6" y="82.2">2</text>
<text x="132.5" y="78.3">EXTCLK</text>
<text x="132.5" y="80.8">A0</text>
<text x="132.5" y="83.3">A1</text>
<text x="156.9" y="78.3">PWM7</text>
<text x="156.9" y="80.8">PWM8</text>
<text x="156.9" y="83.3">PWM9</text>
<text x="166" y="79.7">15</text>
<text x="166" y="82.2">16</text>
<text x="220.6" y="79.7">6</text>
<text x="238.4" y="79.7">6</text>
<text x="256.1" y="79.7">6</text>
<text x="42.2" y="89.8">1</text>
<text x="49.2" y="89.8">2</text>
<text x="128.6" y="84.8">3</text>
<text x="128.6" y="87.3">4</text>
<text x="128.6" y="89.8">5</text>
<text x="132.5" y="85.9">A2</text>
<text x="132.5" y="88.4">A3</text>
<text x="155.7" y="85.9">PWM10</text>
<text x="155.8" y="88.4">PWM11</text>
<text x="166" y="84.8">17</text>
<text x="166" y="87.3">18</text>
<text x="166" y="89.8">19</text>
<text x="127.4" y="92.4">24</text>
<text x="132.5" y="91">A4</text>
<text x="132.5" y="93.5">A5</text>
<text x="155.7" y="91">PWM12</text>
<text x="155.7" y="93.5">PWM13</text>
<text x="166" y="92.4">20</text>
<text x="166" y="94.9">21</text>
<text x="42.2" y="97.5">1</text>
<text x="49.2" y="97.5">2</text>
<text x="127.4" y="97.5">14</text>
<text x="132.5" y="98.6">GND</text>
<text x="155.7" y="96">PWM14</text>
<text x="155.7" y="98.6">PWM15</text>
<text x="166" y="97.5">22</text>
<text x="209.2" y="100">14</text>
<text x="209.2" y="97.5">16</text>
<text x="221.4" y="100">13</text>
<text x="221.4" y="97.5">15</text>
<text x="209.2" y="105.1">10</text>
<text x="209.2" y="102.5">12</text>
<text x="210.4" y="107.6">8</text>
<text x="221.4" y="107.6">7</text>
<text x="221.4" y="105.1">9</text>
<text x="221.4" y="102.5">11</text>
<text x="210.4" y="112.7">4</text>
<text x="210.4" y="110.2">6</text>
<text x="221.4" y="112.7">3</text>
<text x="221.4" y="110.2">5</text>
<text x="210.4" y="115.2">2</text>
<text x="221.4" y="115.2">1</text>
<text x="202.8" y="144.3">1</text>
<text x="202.8" y="146.8">2</text>
</g>
<g font-size="1.8" fill="#808080">
<text x="230.2" y="28.2">5.0V</text>
<text x="107.4" y="35.6">GND</text>
<text x="115.9" y="35.9">VCC</text>
<text x="123.5" y="35.9">VCC</text>
<text x="130.1" y="39.4">U1</text>
<text x="34.6" y="56.2">VCC</text>
<text x="100.7" y="56.2">VCC</text>
<text x="230.2" y="58.7">5.0V</text>
<text x="248" y="59.7">GND</text>
<text x="84.4" y="61.2" transform="rotate(-90 84.4 61.2)">GND</text>
<text x="84.4" y="68.9" transform="rotate(-90 84.4 68.9)">GND</text>
<text x="84.4" y="76.5" transform="rotate(-90 84.4 76.5)">GND</text>
<text x="84.4" y="84.1" transform="rotate(-90 84.4 84.1)">GND</text>
<text x="100.7" y="85.1">GND GND</text>
<text x="84.4" y="91.7" transform="rotate(-90 84.4 91.7)">GND</text>
<text x="248" y="90.2">GND</text>
<text x="84.4" y="99.3" transform="rotate(-90 84.4 99.3)">GND</text>
<text x="105.8" y="105.4">GND</text>
<text x="130.1" y="108">PCA9685</text>
<text x="229.6" y="129.8">5.0V</text>
<text x="105.8" y="134.9">VCC</text>
<text x="133.7" y="134.9">VCC</text>
<text x="218.4" y="135.7" transform="rotate(-90 218.4 135.7)">AOD417</text>
<text x="220.7" y="135.7" transform="rotate(-90 220.7 135.7)">Q1</text>
<text x="207" y="138.4">J1</text>
<text x="126.1" y="148.6">GND</text>
<text x="154" y="148.6">GND</text>
<text x="105.8" y="155.2">VCC</text>
<text x="133.7" y="155.2">VCC</text>
<text x="229.3" y="158.8">GND</text>
<text x="254.7" y="158.8">GND</text>
<text x="126.1" y="168.9">GND</text>
<text x="154" y="168.9">GND</text>
</g>
<g font-size="1.8" fill="#c90d0c">
<text x="135.2" y="47">16 Channel 12-Bit PWM</text>
<text x="142.8" y="44.5">PCA9685</text>
<text x="132.7" y="52.1">VDD: 2.3-5.5V</text>
<text x="133.9" y="49.6">I2C Address: 1[A5..A0][R/W]</text>
<text x="153" y="52.1">IO: 5V Safe</text>
<text x="132.7" y="54.6">Output: 25mA Each/400mA Total</text>
<text x="132.7" y="102.9">GND EXTCLK when not in use!</text>
</g>
</svg>
